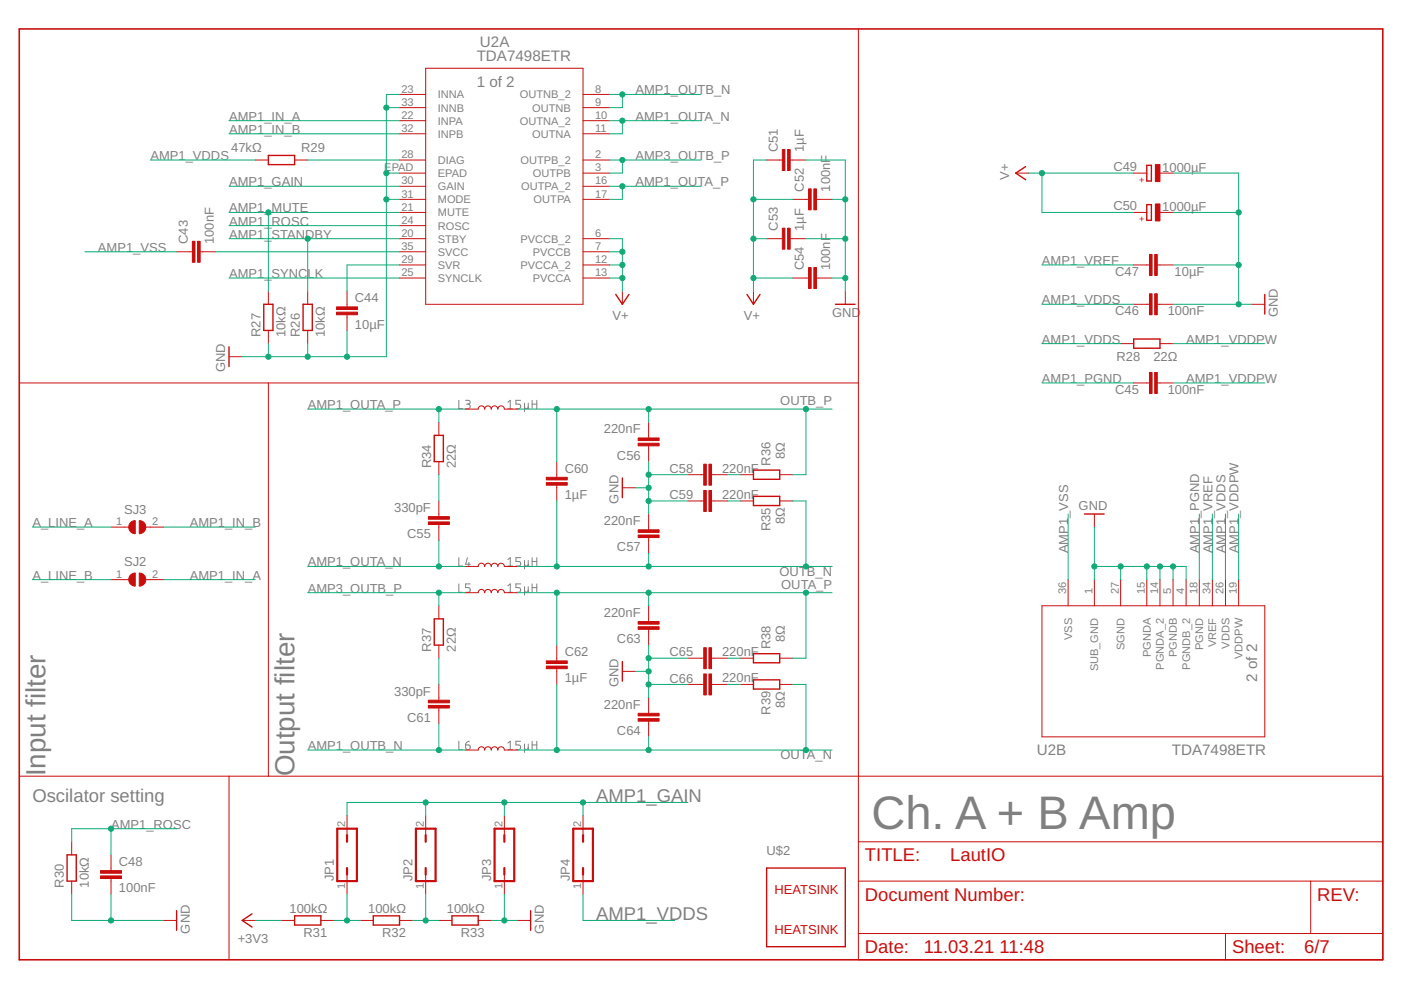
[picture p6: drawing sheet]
<svg xmlns="http://www.w3.org/2000/svg" width="297mm" height="210mm" viewBox="0 0 297 210" stroke-linecap="round" stroke-linejoin="round" font-family="sans-serif">
<g fill="none" stroke="#808080" stroke-width=".21">
<path d="M97.3 84.9v1.8h.8M98.7 84.9h.6a.4 .4 0 0 1 .4 .4 .4 .4 0 0 1-.4 .4h-.4M99.2 85.7a.49 .49 0 0 1 .5 .5 .49 .49 0 0 1-.5 .5h-.5M107.7 85.3l.5-.4v1.8M107.7 86.7h1M110.4 84.9h-1v.8h.6a.49 .49 0 0 1 .4 .5 .49 .49 0 0 1-.4 .5h-.6M111.2 86.3a.39 .39 0 0 0 .4 .4 .39 .39 0 0 0 .4-.4M111.2 85.5v1.7M112 85.5v1l.2 .2M112.8 85.7h1M112.8 84.9v1.8M113.8 84.9v1.8"/>
<path d="M97.3 118.2v1.8h.8M99.1 118.2l-.4 1.4h1M99.4 119.2v.8M107.7 118.6l.5-.4v1.8M110.4 118.2h-1v.8h.6a.49 .49 0 0 1 .4 .5 .49 .49 0 0 1-.4 .5h-.6M111.2 119.6a.39 .39 0 0 0 .4 .4 .39 .39 0 0 0 .4-.4M111.2 118.8v1.8M112 118.8v1l.2 .2M112.8 118.2v1.8M112.8 119h1M113.8 118.2v1.8M97.3 123.8v1.8h.8"/>
<path d="M99.7 123.8h-1v.8h.6a.51 .51 0 0 1 .4 .5 .51 .51 0 0 1-.4 .5h-.6M107.7 124.2l.5-.4v1.8M107.7 120h1M107.7 125.6h1M110.4 123.8h-1v.8h.6a.51 .51 0 0 1 .4 .5 .51 .51 0 0 1-.4 .5h-.6M111.2 125.2a.39 .39 0 0 0 .4 .4 .39 .39 0 0 0 .4-.4M111.2 124.4v1.8M112 124.4v1l.2 .2M112.8 123.8v1.8M112.8 124.6h1M113.8 123.8v1.8M97.3 157.2v1.7h.8"/>
<path d="M98.7 157.9h.6a.49 .49 0 0 1 .4 .6 .49 .49 0 0 1-.5 .4 .49 .49 0 0 1-.5-.5zM99.5 157.2l-.5 .1-.3 .6M107.7 157.5l.5-.3v1.7M107.7 158.9h1M110.4 157.2h-1v.7h.6a.51 .51 0 0 1 .4 .5 .51 .51 0 0 1-.4 .5h-.6M111.2 158.5a.39 .39 0 0 0 .4 .4 .39 .39 0 0 0 .4-.4M111.2 157.8v1.7M112 157.8v.9l.2 .2M112.8 157.2v1.7M112.8 157.9h1M113.8 157.2v1.7"/>
</g>
<g fill="none" stroke="#c90d0c" stroke-width=".21">
<path d="M90.3 14.5h33.3v50h-33.3zM182 6.1v197.4h111.2v-38.9h-289.1M54.1 33.9h2.8M62.5 33.9h2.7M84.7 20h5.6M84.7 22.8h5.6M84.7 25.6h5.6M84.7 28.4h5.6M84.7 33.9h5.6M84.7 36.7h5.6M84.7 39.5h5.6M123.6 20h5.6"/>
<path d="M123.6 22.8h5.6M123.6 25.6h5.6M123.6 28.4h5.6M123.6 33.9h5.6M123.6 36.7h5.6M123.6 39.5h5.6M162.5 33.9h3.4M167.5 33.9h3.4M215.3 36.7h2.8M240.4 36.7h2.7M245.9 36.7h2.8M37.4 53.4h3.4"/>
<path d="M42.4 53.4h3.4M84.7 42.3h5.6M84.7 45h5.6M84.7 47.8h5.6M84.7 50.6h5.6M84.7 53.4h5.6M84.7 56.2h5.6M84.7 58.9h5.6M123.6 42.3h5.6M123.6 50.6h5.6M123.6 53.4h5.6M123.6 56.2h5.6"/>
<path d="M123.6 58.9h5.6M162.5 50.6h3.4M167.5 50.6h3.4M168.1 42.3h3.3M168.1 58.9h3.3M173.1 42.3h3.3M173.1 58.9h3.3M240.4 45h2.7M240.4 56.2h3.3M245.4 56.2h3.3M245.9 45h2.8M48.6 75.6h2.8"/>
<path d="M56.9 61.7v2.8M56.9 70.1v2.8M65.2 61.7v2.8M65.2 70.1v2.8M73.6 61.7v3.4M73.6 66.7v3.4M132 61.7v2.8M159.7 61.7v2.8M179.2 61.7v2.8M237.6 72.9h2.8M240.4 64.5h3.3M245.4 64.5h3.3"/>
<path d="M245.9 72.9h2.8M265.4 64.5h2.8M4.1 81.2h177.9M56.9 81.2v83.4M93 89.5v2.8M93 97.9v2.7M98.6 86.7h2.8a.69 .69 0 0 1 .7-.7 .69 .69 0 0 1 .7 .7 .7 .7 0 0 1 .7-.7 .7 .7 0 0 1 .7 .7 .7 .7 0 0 1 .7-.7 .7 .7 0 0 1 .7 .7 .69 .69 0 0 1 .6-.7 .69 .69 0 0 1 .7 .7h2.8M118 97.9v3.3M137.5 89.5v3.4M137.5 94.5v3.4M240.4 81.2h3.3M245.4 81.2h3.3"/>
<path d="M23.5 111.8h3.8M30.9 111.8h3.8M93 106.2v3.3M93 111.2v3.4M118 102.9v3.3M132 103.4h2.7M137.5 109v3.3M137.5 114v3.3M145.9 100.6h3.3M145.9 106.2h3.3M150.9 100.6h3.3M150.9 106.2h3.3"/>
<path d="M157 100.6h2.7M157 106.2h2.7M165.3 100.6h2.8M165.3 106.2h2.8M232 109v2.8M23.5 122.9h3.8M30.9 122.9h3.8M93 128.4v2.8M93 136.8v2.8M98.6 120.1h2.8a.69 .69 0 0 1 .7-.7 .69 .69 0 0 1 .7 .7 .7 .7 0 0 1 .7-.7 .7 .7 0 0 1 .7 .7 .7 .7 0 0 1 .7-.7 .7 .7 0 0 1 .7 .7 .69 .69 0 0 1 .6-.7 .69 .69 0 0 1 .7 .7h2.8M98.6 125.7h2.8a.69 .69 0 0 1 .7-.7 .69 .69 0 0 1 .7 .7 .7 .7 0 0 1 .7-.7 .7 .7 0 0 1 .7 .7 .7 .7 0 0 1 .7-.7 .7 .7 0 0 1 .7 .7 .69 .69 0 0 1 .6-.7 .69 .69 0 0 1 .7 .7h2.8M118 136.8v3.3"/>
<path d="M137.5 128.4v3.4M137.5 133.5v3.3M145.9 139.6h3.3M150.9 139.6h3.3M157 139.6h2.7M165.3 139.6h2.8M220.9 128.4h47.3v27.8h-47.3zM226.5 122.9v5.5M232 122.9v5.5M237.6 122.9v5.5M243.1 122.9v5.5M245.9 122.9v5.5"/>
<path d="M248.7 122.9v5.5M251.5 122.9v5.5M254.3 122.9v5.5M257 122.9v5.5M259.8 122.9v5.5M262.6 122.9v5.5M93 145.1v3.4M93 150.1v3.4M98.6 159h2.8a.69 .69 0 0 1 .7-.7 .69 .69 0 0 1 .7 .7 .7 .7 0 0 1 .7-.7 .7 .7 0 0 1 .7 .7 .7 .7 0 0 1 .7-.7 .7 .7 0 0 1 .7 .7 .69 .69 0 0 1 .6-.7 .69 .69 0 0 1 .7 .7h2.8M118 141.8v3.3M132 142.3h2.7M137.5 147.9v3.3"/>
<path d="M137.5 152.9v3.3M145.9 145.1h3.3M150.9 145.1h3.3M157 145.1h2.7M165.3 145.1h2.8M15.2 178.5v2.8M48.6 164.6v38.9M73.6 172.9v4.2M90.3 172.9v4.2M106.9 172.9v4.2M123.6 172.9v4.2M182 178.5h111.2"/>
<path d="M15.2 186.8v2.8M23.5 181.3v3.3M23.5 186.3v3.3M34.7 195.2h2.7M51.4 195.2h2.7M59.7 195.2h2.8M68 195.2h2.8M73.6 185.4v4.2M76.4 195.2h2.7M84.7 195.2h2.8M90.3 185.4v4.2M93 195.2h2.8"/>
<path d="M101.4 195.2h2.8M106.9 185.4v4.2M109.7 195.2h2.8M123.6 185.4v4.2M182 186.8h111.2M182 197.9h111.2M259.8 197.9v5.6M277.9 186.8v11.1"/>
</g>
<path d="M4.1 6.1h289.1v197.4h-289.1z" fill="none" stroke="#c90d0c" stroke-width=".34"/>
<g fill="none" stroke="#c90d0c" stroke-width=".3">
<path d="M56.9 33h5.6v1.9h-5.6zM217.4 35.3l-2.1 1.4 2.1 1.4M243.1 35.1h1v3.3h-1zM243.1 43.4h1v3.3h-1zM48.6 73.5v4.2M55.9 64.5h2v5.6h-2zM64.3 64.5h1.9v5.6h-1.9zM130.6 62.4l1.4 2.1 1.3-2.1M158.4 62.4l1.3 2.1 1.4-2.1M177.1 64.5h4.2M240.4 71.9h5.5v1.9h-5.5zM268.2 62.4v4.2"/>
<path d="M92.1 92.3h1.9v5.6h-1.9zM159.7 99.7h5.6v1.9h-5.6zM132 101.3v4.2M159.7 105.2h5.6v2h-5.6zM229.9 109h4.2M92.1 131.2h1.9v5.6h-1.9zM159.7 138.6h5.6v1.9h-5.6zM132 140.3v4.1M159.7 144.1h5.6v2h-5.6zM14.2 181.3h2v5.5h-2zM37.4 193.1v4.2M53.4 193.8l-2 1.4 2 1.4"/>
<path d="M62.5 194.2h5.5v1.9h-5.5zM79.1 194.2h5.6v1.9h-5.6zM95.8 194.2h5.6v1.9h-5.6zM112.5 193.1v4.2M162.5 184h16.7v16.7h-16.7z"/>
</g>
<g fill="#c90d0c" stroke="#c90d0c" stroke-width=".21">
<path d="M41.9 51.2h.5v4.4h-.5z"/>
<path d="M40.8 51.2h.5v4.4h-.5z"/>
<path d="M71.4 66.2h4.4v.5h-4.4z"/>
<path d="M71.4 65.1h4.4v.5h-4.4z"/>
<path d="M244.8 79h.6v4.4h-.6z"/>
<path d="M243.7 79h.6v4.4h-.6z"/>
<path d="M244.8 62.3h.6v4.4h-.6z"/>
<path d="M243.7 62.3h.6v4.4h-.6z"/>
<path d="M244.8 54h.6v4.4h-.6z"/>
<path d="M243.7 54h.6v4.4h-.6z"/>
<path d="M21.3 184.6h4.5v.5h-4.5z"/>
<path d="M21.3 185.7h4.5v.6h-4.5z"/>
<path d="M245 34.9h.9v3.6h-.9z"/>
<path d="M245 43.2h.9v3.6h-.9z"/>
<path d="M167 31.7h.5v4.5h-.5z"/>
<path d="M165.9 31.7h.5v4.5h-.5z"/>
<path d="M172.6 40h.5v4.5h-.5z"/>
<path d="M171.4 40h.6v4.5h-.6z"/>
<path d="M167 48.4h.5v4.4h-.5z"/>
<path d="M165.9 48.4h.5v4.4h-.5z"/>
<path d="M172.6 56.7h.5v4.5h-.5z"/>
<path d="M171.4 56.7h.6v4.5h-.6z"/>
<path d="M90.8 109.5h4.5v.6h-4.5z"/>
<path d="M90.8 110.7h4.5v.5h-4.5z"/>
<path d="M135.3 92.9h4.4v.5h-4.4z"/>
<path d="M135.3 94h4.4v.5h-4.4z"/>
<path d="M135.3 112.3h4.4v.6h-4.4z"/>
<path d="M135.3 113.4h4.4v.6h-4.4z"/>
<path d="M149.2 98.4h.6v4.5h-.6z"/>
<path d="M150.3 98.4h.6v4.5h-.6z"/>
<path d="M149.2 104h.6v4.4h-.6z"/>
<path d="M150.3 104h.6v4.4h-.6z"/>
<path d="M115.8 102.3h4.5v.6h-4.5z"/>
<path d="M115.8 101.2h4.5v.5h-4.5z"/>
<path d="M90.8 148.5h4.5v.5h-4.5z"/>
<path d="M90.8 149.6h4.5v.5h-4.5z"/>
<path d="M115.8 141.2h4.5v.6h-4.5z"/>
<path d="M115.8 140.1h4.5v.6h-4.5z"/>
<path d="M135.3 131.8h4.4v.5h-4.4z"/>
<path d="M135.3 132.9h4.4v.5h-4.4z"/>
<path d="M135.3 151.2h4.4v.6h-4.4z"/>
<path d="M135.3 152.4h4.4v.5h-4.4z"/>
<path d="M149.2 137.3h.6v4.5h-.6z"/>
<path d="M150.3 137.3h.6v4.5h-.6z"/>
<path d="M149.2 142.9h.6v4.4h-.6z"/>
<path d="M150.3 142.9h.6v4.4h-.6z"/>
</g>
<path d="M71.5 175.7h4.2v11.1h-4.2zM73.6 177.1v1.4M88.2 175.7h4.2v11.1h-4.2zM90.3 177.1v1.4M104.9 175.7h4.1v11.1h-4.1zM106.9 177.1v1.4M121.5 175.7h4.2v11.1h-4.2zM123.6 177.1v1.4M73.6 184v1.4M90.3 184v1.4M106.9 184v1.4M123.6 184v1.4" fill="none" stroke="#c90d0c" stroke-width=".47"/>
<g fill="#c90d0c" stroke="#c90d0c" stroke-width=".21">
<path d="M29.5 121.5a1.39 1.39 0 0 1 1.4 1.4 1.39 1.39 0 0 1-1.4 1.4z" fill-rule="evenodd"/>
<path d="M27.7 121.9l.5-.3 .5-.1v2.8a1.37 1.37 0 0 1-1.3-.9 1.37 1.37 0 0 1 .3-1.5z" fill-rule="evenodd"/>
<path d="M29.5 110.4a1.39 1.39 0 0 1 1.4 1.4 1.39 1.39 0 0 1-1.4 1.4z" fill-rule="evenodd"/>
<path d="M27.7 110.8l.5-.4h.5v2.8a1.39 1.39 0 0 1-1.3-.9 1.39 1.39 0 0 1 .3-1.5z" fill-rule="evenodd"/>
</g>
<g fill="none" stroke="#0dab76" stroke-width=".21">
<path d="M31.9 33.9h22.2M48.6 25.6h36.1M48.6 28.4h36.1M48.6 39.5h36.1M65.2 33.9h19.5M81.9 36.7h2.8M81.9 22.8h2.8M84.7 20h-2.8v55.6h-30.5M129.2 20h19.4M129.2 33.9h19.4M129.2 25.6h19.4M129.2 39.5h19.4"/>
<path d="M132 33.9v2.8h-2.8M132 20v2.8h-2.8M132 39.5v2.8h-2.8M132 25.6v2.8h-2.8M162.5 33.9h-2.8v27.8M170.9 33.9h8.3v27.8M218.1 36.7h22.3M220.9 36.7v8.3h19.5M248.7 36.7h13.9v27.8M18 53.4h19.4M45.8 53.4h38.9M48.6 45h36.1"/>
<path d="M48.6 50.6h36.1M48.6 58.9h36.1M48.6 47.8h36.1M56.9 45v16.7M65.2 50.6v11.1M81.9 42.3h2.8M84.7 56.2h-11.1v5.5M129.2 56.2h2.8M129.2 50.6h2.8v11.1M129.2 58.9h2.8M129.2 53.4h2.8M159.7 42.3h8.4"/>
<path d="M159.7 50.6h2.8M159.7 58.9h8.4M170.9 50.6h8.3M176.4 42.3h2.8M176.4 58.9h2.8M220.9 56.2h19.5M248.7 56.2h13.9M248.7 45h13.9M56.9 72.9v2.7M65.2 72.9v2.7M73.6 70.1v5.5M220.9 64.5h19.5"/>
<path d="M220.9 72.9h16.7M248.7 64.5h16.7M248.7 72.9h19.5M65.2 86.7h33.4M93 86.7v2.8M109.7 86.7h66.7M118 86.7v11.2M137.5 86.7v2.8M137.5 97.9v11.1M170.9 86.7v13.9h-2.8M220.9 81.2h19.5M248.7 81.2h19.5"/>
<path d="M6.9 111.8h16.6M34.7 111.8h19.4M93 100.6v5.6M93 114.6v5.5M118 106.2v13.9M134.7 103.4h2.8M137.5 117.3v2.8M137.5 100.6h8.4M137.5 106.2h8.4M154.2 100.6h2.8M154.2 106.2h2.8M168.1 106.2h2.8v13.9"/>
<path d="M226.5 109v13.9M232 111.8v11.1M254.3 109v13.9M257 109v13.9M259.8 109v13.9M262.6 109v13.9M6.9 122.9h16.6M34.7 122.9h19.4M65.2 120.1h33.4M65.2 125.7h33.4M93 125.7v2.7M93 139.6v5.5"/>
<path d="M109.7 120.1h66.7M109.7 125.7h66.7M118 125.7v11.1M137.5 125.7v2.7M137.5 136.8v11.1M137.5 139.6h8.4M154.2 139.6h2.8M170.9 125.7v13.9h-2.8M232 120.1h19.5v2.8M237.6 120.1v2.8M243.1 120.1v2.8M245.9 120.1v2.8"/>
<path d="M248.7 120.1v2.8M65.2 159h33.4M93 153.5v5.5M109.7 159h66.7M118 145.1v13.9M134.7 142.3h2.8M137.5 156.2v2.8M137.5 145.1h8.4M154.2 145.1h2.8M168.1 145.1h2.8v13.9M23.5 175.7v5.6M37.4 175.7h-22.2v2.8"/>
<path d="M90.3 170.1v2.8M106.9 170.1v2.8M123.6 170.1v2.8M145.9 170.1h-72.3v2.8M15.2 189.6v5.6h19.5M23.5 189.6v5.6M54.1 195.2h5.6M70.8 195.2h5.6M73.6 189.6v5.6M87.5 195.2h5.5M90.3 189.6v5.6M104.2 195.2h5.5"/>
<path d="M106.9 189.6v5.6M123.6 189.6v5.6h19.5"/>
</g>
<g fill="#0dab76" stroke="#0dab76" stroke-width=".21">
<circle cx="248.7" cy="120.1" r=".55"/>
<circle cx="237.6" cy="120.1" r=".55"/>
<circle cx="245.9" cy="120.1" r=".55"/>
<circle cx="243.1" cy="120.1" r=".55"/>
<circle cx="232" cy="120.1" r=".55"/>
<circle cx="56.9" cy="75.6" r=".55"/>
<circle cx="65.2" cy="75.6" r=".55"/>
<circle cx="73.6" cy="75.6" r=".55"/>
<circle cx="81.9" cy="22.8" r=".55"/>
<circle cx="81.9" cy="36.7" r=".55"/>
<circle cx="81.9" cy="42.3" r=".55"/>
<circle cx="262.6" cy="64.5" r=".55"/>
<circle cx="262.6" cy="56.2" r=".55"/>
<circle cx="262.6" cy="45" r=".55"/>
<circle cx="23.5" cy="195.2" r=".55"/>
<circle cx="106.9" cy="195.2" r=".55"/>
<circle cx="179.2" cy="42.3" r=".55"/>
<circle cx="179.2" cy="50.6" r=".55"/>
<circle cx="179.2" cy="58.9" r=".55"/>
<circle cx="137.5" cy="103.4" r=".55"/>
<circle cx="137.5" cy="100.6" r=".55"/>
<circle cx="137.5" cy="106.2" r=".55"/>
<circle cx="137.5" cy="142.3" r=".55"/>
<circle cx="137.5" cy="145.1" r=".55"/>
<circle cx="137.5" cy="139.6" r=".55"/>
<circle cx="132" cy="53.4" r=".55"/>
<circle cx="132" cy="56.2" r=".55"/>
<circle cx="132" cy="58.9" r=".55"/>
<circle cx="220.9" cy="36.7" r=".55"/>
<circle cx="159.7" cy="58.9" r=".55"/>
<circle cx="159.7" cy="50.6" r=".55"/>
<circle cx="159.7" cy="42.3" r=".55"/>
<circle cx="90.3" cy="170.1" r=".55"/>
<circle cx="106.9" cy="170.1" r=".55"/>
<circle cx="123.6" cy="170.1" r=".55"/>
<circle cx="56.9" cy="45" r=".55"/>
<circle cx="65.2" cy="50.6" r=".55"/>
<circle cx="23.5" cy="175.7" r=".55"/>
<circle cx="73.6" cy="195.2" r=".55"/>
<circle cx="90.3" cy="195.2" r=".55"/>
<circle cx="132" cy="20" r=".55"/>
<circle cx="93" cy="159" r=".55"/>
<circle cx="132" cy="25.6" r=".55"/>
<circle cx="93" cy="120.1" r=".55"/>
<circle cx="132" cy="33.9" r=".55"/>
<circle cx="93" cy="125.7" r=".55"/>
<circle cx="132" cy="39.5" r=".55"/>
<circle cx="93" cy="86.7" r=".55"/>
<circle cx="137.5" cy="86.7" r=".55"/>
<circle cx="170.9" cy="86.7" r=".55"/>
<circle cx="118" cy="86.7" r=".55"/>
<circle cx="137.5" cy="120.1" r=".55"/>
<circle cx="170.9" cy="120.1" r=".55"/>
<circle cx="118" cy="120.1" r=".55"/>
<circle cx="118" cy="125.7" r=".55"/>
<circle cx="137.5" cy="125.7" r=".55"/>
<circle cx="170.9" cy="125.7" r=".55"/>
<circle cx="118" cy="159" r=".55"/>
<circle cx="137.5" cy="159" r=".55"/>
<circle cx="170.9" cy="159" r=".55"/>
</g>
<text font-size="10" fill="#808080" x="184.8" y="175.7">Ch. A + B Amp</text>
<g font-size="5.9" fill="#808080">
<text x="9.6" y="164.6" transform="rotate(-90 9.6 164.6)">I</text>
<text x="9.6" y="162.9" transform="rotate(-90 9.6 162.9)">nput filter</text>
<text x="62.5" y="164.6" transform="rotate(-90 62.5 164.6)">Output filter</text>
</g>
<g font-size="3.9" fill="#808080">
<text x="6.9" y="170.1">Oscilator setting</text>
<text x="126.4" y="170.1">AMP1_GAIN</text>
<text x="126.4" y="195.2">AMP1_VDDS</text>
</g>
<g font-size="3.9" fill="#c90d0c">
<text x="183.4" y="182.6">TITLE:</text>
<text x="201.5" y="182.6">LautIO</text>
<text x="183.4" y="191">Document Number:</text>
<text x="279.3" y="191">REV:</text>
<text x="183.4" y="202.1">Date:</text>
<text x="195.9" y="202.1">11.03.21</text>
<text x="211.9" y="202.1">11:48</text>
<text x="261.2" y="202.1">Sheet:</text>
<text x="276.5" y="202.1">6/7</text>
</g>
<g font-size="3.2" fill="#808080">
<text x="101.8" y="10.1">U2A</text>
<text x="101.1" y="12.8">TDA7498ETR</text>
<text x="101.1" y="18.4">1 of 2</text>
<text x="266.5" y="144.5" transform="rotate(-90 266.5 144.5)">2 of 2</text>
<text x="219.8" y="160.2">U2B</text>
<text x="248.4" y="160.2">TDA7498ETR</text>
</g>
<g font-size="2.8" fill="#808080">
<text x="134.7" y="20">AMP1_OUTB_N</text>
<text x="48.6" y="25.6">AMP1_IN_A</text>
<text x="48.6" y="28.4">AMP1_IN_B</text>
<text x="134.7" y="25.6">AMP1_OUTA_N</text>
<text x="31.9" y="33.9">AMP1_VDDS</text>
<text x="49" y="32.3">47kΩ</text>
<text x="63.9" y="32.3">R29</text>
<text x="134.7" y="33.9">AMP3_OUTB_P</text>
<text x="164.9" y="32.3" transform="rotate(-90 164.9 32.3)">C51</text>
<text x="170.5" y="32.3" transform="rotate(-90 170.5 32.3)">1µF</text>
<text x="48.6" y="39.5">AMP1_GAIN</text>
<text x="134.7" y="39.5">AMP1_OUTA_P</text>
<text x="170.5" y="40.6" transform="rotate(-90 170.5 40.6)">C52</text>
<text x="176" y="40.6" transform="rotate(-90 176 40.6)">100nF</text>
<text x="214" y="38.1" transform="rotate(-90 214 38.1)">V+</text>
<text x="236.1" y="36.2">C49</text>
<text x="246.4" y="36.4">1000µF</text>
<text x="48.6" y="45.1">AMP1_</text>
<text x="48.6" y="47.8">AMP1_</text>
<text x="57.6" y="45.1">MUTE</text>
<text x="57.6" y="47.8">ROSC</text>
<text x="236.1" y="44.5">C50</text>
<text x="246.4" y="44.7">1000µF</text>
<text x="20.8" y="53.4">AMP1_VSS</text>
<text x="39.8" y="51.7" transform="rotate(-90 39.8 51.7)">C43</text>
<text x="45.4" y="51.7" transform="rotate(-90 45.4 51.7)">100nF</text>
<text x="48.6" y="50.6">AMP1_</text>
<text x="57.6" y="50.6">STANDBY</text>
<text x="164.9" y="48.9" transform="rotate(-90 164.9 48.9)">C53</text>
<text x="170.5" y="48.9" transform="rotate(-90 170.5 48.9)">1µF</text>
<text x="48.6" y="58.9">AMP1_</text>
<text x="57.6" y="58.9">SYNCLK</text>
<text x="170.5" y="57.3" transform="rotate(-90 170.5 57.3)">C54</text>
<text x="176" y="57.3" transform="rotate(-90 176 57.3)">100nF</text>
<text x="220.9" y="56.2">AMP1_VREF</text>
<text x="236.4" y="58.5">C47</text>
<text x="249.1" y="58.5">10µF</text>
<text x="75.2" y="64.1">C44</text>
<text x="220.9" y="64.5">AMP1_VDDS</text>
<text x="55.3" y="71.5" transform="rotate(-90 55.3 71.5)">R27</text>
<text x="60.5" y="71.5" transform="rotate(-90 60.5 71.5)">10kΩ</text>
<text x="63.6" y="71.5" transform="rotate(-90 63.6 71.5)">R26</text>
<text x="68.9" y="71.5" transform="rotate(-90 68.9 71.5)">10kΩ</text>
<text x="75.2" y="69.7">10µF</text>
<text x="129.9" y="67.8">V+</text>
<text x="157.7" y="67.8">V+</text>
<text x="176.4" y="67.3">GND</text>
<text x="236.4" y="66.9">C46</text>
<text x="247.6" y="66.9">100nF</text>
<text x="270.9" y="67.3" transform="rotate(-90 270.9 67.3)">GND</text>
<text x="220.9" y="72.8">AMP1_VDDS</text>
<text x="236.7" y="76.4">R28</text>
<text x="244.5" y="76.5">22Ω</text>
<text x="251.5" y="72.8">AMP1_VDDPW</text>
<text x="47.7" y="79" transform="rotate(-90 47.7 79)">GND</text>
<text x="220.9" y="81.2">AMP1_PGND</text>
<text x="236.4" y="83.6">C45</text>
<text x="247.6" y="83.6">100nF</text>
<text x="251.5" y="81.2">AMP1_VDDPW</text>
<text x="65.2" y="86.7">AMP1_OUTA_P</text>
<text x="165.4" y="85.9">OUTB_P</text>
<text x="128" y="91.9">220nF</text>
<text x="91.4" y="99.3" transform="rotate(-90 91.4 99.3)">R34</text>
<text x="96.7" y="99.3" transform="rotate(-90 96.7 99.3)">22Ω</text>
<text x="119.7" y="100.2">C60</text>
<text x="130.8" y="97.5">C56</text>
<text x="141.9" y="100.2">C58</text>
<text x="153.1" y="100.2">220nF</text>
<text x="163.3" y="98.7" transform="rotate(-90 163.3 98.7)">R36</text>
<text x="166.4" y="97.3" transform="rotate(-90 166.4 97.3)">8Ω</text>
<text x="119.7" y="105.8">1µF</text>
<text x="131.1" y="106.8" transform="rotate(-90 131.1 106.8)">GND</text>
<text x="141.9" y="105.8">C59</text>
<text x="153.1" y="105.8">220nF</text>
<text x="6.9" y="111.8">A_LINE_A</text>
<text x="26.3" y="109">SJ3</text>
<text x="40.2" y="111.8">AMP1_IN_B</text>
<text x="83.6" y="108.6">330pF</text>
<text x="128" y="111.3">220nF</text>
<text x="163.3" y="112.6" transform="rotate(-90 163.3 112.6)">R35</text>
<text x="166.4" y="111.2" transform="rotate(-90 166.4 111.2)">8Ω</text>
<text x="228.7" y="108.2">GND</text>
<text x="86.3" y="114.1">C55</text>
<text x="130.8" y="116.9">C57</text>
<text x="226.5" y="117.3" transform="rotate(-90 226.5 117.3)">AMP1_VSS</text>
<text x="254.3" y="117.3" transform="rotate(-90 254.3 117.3)">AMP1_PGND</text>
<text x="257" y="117.3" transform="rotate(-90 257 117.3)">AMP1_VREF</text>
<text x="259.8" y="117.3" transform="rotate(-90 259.8 117.3)">AMP1_VDDS</text>
<text x="262.6" y="117.3" transform="rotate(-90 262.6 117.3)">AMP1_VDDPW</text>
<text x="6.9" y="122.9">A_LINE_B</text>
<text x="26.3" y="120.1">SJ2</text>
<text x="40.2" y="122.9">AMP1_IN_A</text>
<text x="65.2" y="120.1">AMP1_OUTA_N</text>
<text x="65.2" y="125.7">AMP3_OUTB_P</text>
<text x="165.3" y="122.1">OUTB_N</text>
<text x="165.6" y="124.8">OUTA_P</text>
<text x="128" y="130.8">220nF</text>
<text x="130.8" y="136.4">C63</text>
<text x="163.3" y="137.7" transform="rotate(-90 163.3 137.7)">R38</text>
<text x="166.4" y="136.2" transform="rotate(-90 166.4 136.2)">8Ω</text>
<text x="91.4" y="138.2" transform="rotate(-90 91.4 138.2)">R37</text>
<text x="96.7" y="138.2" transform="rotate(-90 96.7 138.2)">22Ω</text>
<text x="119.7" y="139.1">C62</text>
<text x="141.9" y="139.1">C65</text>
<text x="153.1" y="139.1">220nF</text>
<text x="83.6" y="147.5">330pF</text>
<text x="119.7" y="144.7">1µF</text>
<text x="131.1" y="145.7" transform="rotate(-90 131.1 145.7)">GND</text>
<text x="141.9" y="144.7">C66</text>
<text x="153.1" y="144.7">220nF</text>
<text x="86.3" y="153">C61</text>
<text x="128" y="150.3">220nF</text>
<text x="130.8" y="155.8">C64</text>
<text x="163.3" y="151.5" transform="rotate(-90 163.3 151.5)">R39</text>
<text x="166.4" y="150.1" transform="rotate(-90 166.4 150.1)">8Ω</text>
<text x="65.2" y="159">AMP1_OUTB_N</text>
<text x="165.5" y="161">OUTA_N</text>
<text x="23.5" y="175.7">AMP1_ROSC</text>
<text x="25.2" y="183.6">C48</text>
<text x="162.5" y="181.3">U$2</text>
<text x="13.6" y="188.2" transform="rotate(-90 13.6 188.2)">R30</text>
<text x="18.8" y="188.2" transform="rotate(-90 18.8 188.2)">10kΩ</text>
<text x="25.2" y="189.2">100nF</text>
<text x="70.8" y="186.8" transform="rotate(-90 70.8 186.8)">JP1</text>
<text x="87.5" y="186.8" transform="rotate(-90 87.5 186.8)">JP2</text>
<text x="104.2" y="186.8" transform="rotate(-90 104.2 186.8)">JP3</text>
<text x="120.8" y="186.8" transform="rotate(-90 120.8 186.8)">JP4</text>
<text x="40.2" y="197.9" transform="rotate(-90 40.2 197.9)">GND</text>
<text x="61.4" y="193.5">100kΩ</text>
<text x="78.1" y="193.5">100kΩ</text>
<text x="94.7" y="193.5">100kΩ</text>
<text x="115.3" y="197.9" transform="rotate(-90 115.3 197.9)">GND</text>
<text x="50.4" y="199.9">+3V3</text>
<text x="64.4" y="198.7">R31</text>
<text x="81.1" y="198.7">R32</text>
<text x="97.7" y="198.7">R33</text>
</g>
<g font-size="2.8" fill="#c90d0c">
<text x="164.2" y="189.6">HEATSINK</text>
<text x="164.2" y="197.9">HEATSINK</text>
</g>
<g font-size="2.3" fill="#808080">
<text x="85.1" y="19.6">23</text>
<text x="85.1" y="22.4">33</text>
<text x="92.8" y="20.9">INNA</text>
<text x="92.8" y="23.6">INNB</text>
<text x="110.2" y="20.9">OUTNB_2</text>
<text x="112.8" y="23.7">OUTNB</text>
<text x="126.2" y="19.6">8</text>
<text x="126.2" y="22.4">9</text>
<text x="85.1" y="25.2">22</text>
<text x="85.1" y="28">32</text>
<text x="92.8" y="26.4">INPA</text>
<text x="92.8" y="29.2">INPB</text>
<text x="110.2" y="26.4">OUTNA_2</text>
<text x="112.8" y="29.2">OUTNA</text>
<text x="126.2" y="25.2">10</text>
<text x="126.2" y="28">11</text>
<text x="85.1" y="33.5">28</text>
<text x="92.8" y="34.8">DIAG</text>
<text x="110.3" y="34.8">OUTPB_2</text>
<text x="126.2" y="33.5">2</text>
<text x="81.5" y="36.3">EPAD</text>
<text x="85.1" y="39.1">30</text>
<text x="85.1" y="41.9">31</text>
<text x="92.8" y="37.5">EPAD</text>
<text x="92.8" y="40.3">GAIN</text>
<text x="110.5" y="40.3">OUTPA_2</text>
<text x="113" y="37.5">OUTPB</text>
<text x="126.2" y="36.3">3</text>
<text x="126.2" y="39.1">16</text>
<text x="126.2" y="41.9">17</text>
<text x="85.1" y="44.7">21</text>
<text x="85.1" y="47.4">24</text>
<text x="92.8" y="43.1">MODE</text>
<text x="92.8" y="45.9">MUTE</text>
<text x="113.1" y="43.1">OUTPA</text>
<text x="85.1" y="50.2">20</text>
<text x="85.1" y="53">35</text>
<text x="92.8" y="48.7">ROSC</text>
<text x="92.8" y="51.4">STBY</text>
<text x="110.3" y="51.4">PVCCB_2</text>
<text x="126.2" y="50.2">6</text>
<text x="126.2" y="53">7</text>
<text x="85.1" y="55.8">29</text>
<text x="85.1" y="58.6">25</text>
<text x="92.8" y="54.2">SVCC</text>
<text x="92.8" y="57">SVR</text>
<text x="92.8" y="59.8">SYNCLK</text>
<text x="110.3" y="57">PVCCA_2</text>
<text x="113" y="54.2">PVCCB</text>
<text x="113" y="59.8">PVCCA</text>
<text x="126.2" y="55.8">12</text>
<text x="126.2" y="58.6">13</text>
<text x="24.6" y="111.4">1</text>
<text x="32.3" y="111.4">2</text>
<text x="24.6" y="122.5">1</text>
<text x="32.3" y="122.5">2</text>
<text x="226.1" y="125.9" transform="rotate(-90 226.1 125.9)">36</text>
<text x="231.6" y="125.9" transform="rotate(-90 231.6 125.9)">1</text>
<text x="237.2" y="125.9" transform="rotate(-90 237.2 125.9)">27</text>
<text x="242.8" y="125.9" transform="rotate(-90 242.8 125.9)">15</text>
<text x="245.5" y="125.9" transform="rotate(-90 245.5 125.9)">14</text>
<text x="248.3" y="125.9" transform="rotate(-90 248.3 125.9)">5</text>
<text x="251.1" y="125.9" transform="rotate(-90 251.1 125.9)">4</text>
<text x="253.9" y="125.9" transform="rotate(-90 253.9 125.9)">18</text>
<text x="256.7" y="125.9" transform="rotate(-90 256.7 125.9)">34</text>
<text x="259.4" y="125.9" transform="rotate(-90 259.4 125.9)">26</text>
<text x="262.2" y="125.9" transform="rotate(-90 262.2 125.9)">19</text>
<text x="227.3" y="135.7" transform="rotate(-90 227.3 135.7)">VSS</text>
<text x="238.4" y="137.8" transform="rotate(-90 238.4 137.8)">SGND</text>
<text x="255.1" y="137.8" transform="rotate(-90 255.1 137.8)">PGND</text>
<text x="257.9" y="137.3" transform="rotate(-90 257.9 137.3)">VREF</text>
<text x="260.7" y="137.5" transform="rotate(-90 260.7 137.5)">VDDS</text>
<text x="232.9" y="142.4" transform="rotate(-90 232.9 142.4)">SUB_GND</text>
<text x="244" y="139.4" transform="rotate(-90 244 139.4)">PGNDA</text>
<text x="246.8" y="142" transform="rotate(-90 246.8 142)">PGNDA_2</text>
<text x="249.5" y="139.4" transform="rotate(-90 249.5 139.4)">PGNDB</text>
<text x="252.3" y="142" transform="rotate(-90 252.3 142)">PGNDB_2</text>
<text x="263.4" y="139.7" transform="rotate(-90 263.4 139.7)">VDDPW</text>
<text x="73.2" y="175.3" transform="rotate(-90 73.2 175.3)">2</text>
<text x="89.9" y="175.3" transform="rotate(-90 89.9 175.3)">2</text>
<text x="106.5" y="175.3" transform="rotate(-90 106.5 175.3)">2</text>
<text x="123.2" y="175.3" transform="rotate(-90 123.2 175.3)">2</text>
<text x="73.2" y="188.5" transform="rotate(-90 73.2 188.5)">1</text>
<text x="89.9" y="188.5" transform="rotate(-90 89.9 188.5)">1</text>
<text x="106.5" y="188.5" transform="rotate(-90 106.5 188.5)">1</text>
<text x="123.2" y="188.5" transform="rotate(-90 123.2 188.5)">1</text>
</g>
<g font-size="1.9" fill="#c90d0c">
<text x="241.6" y="38.7">+</text>
<text x="241.6" y="47.1">+</text>
</g>
</svg>
